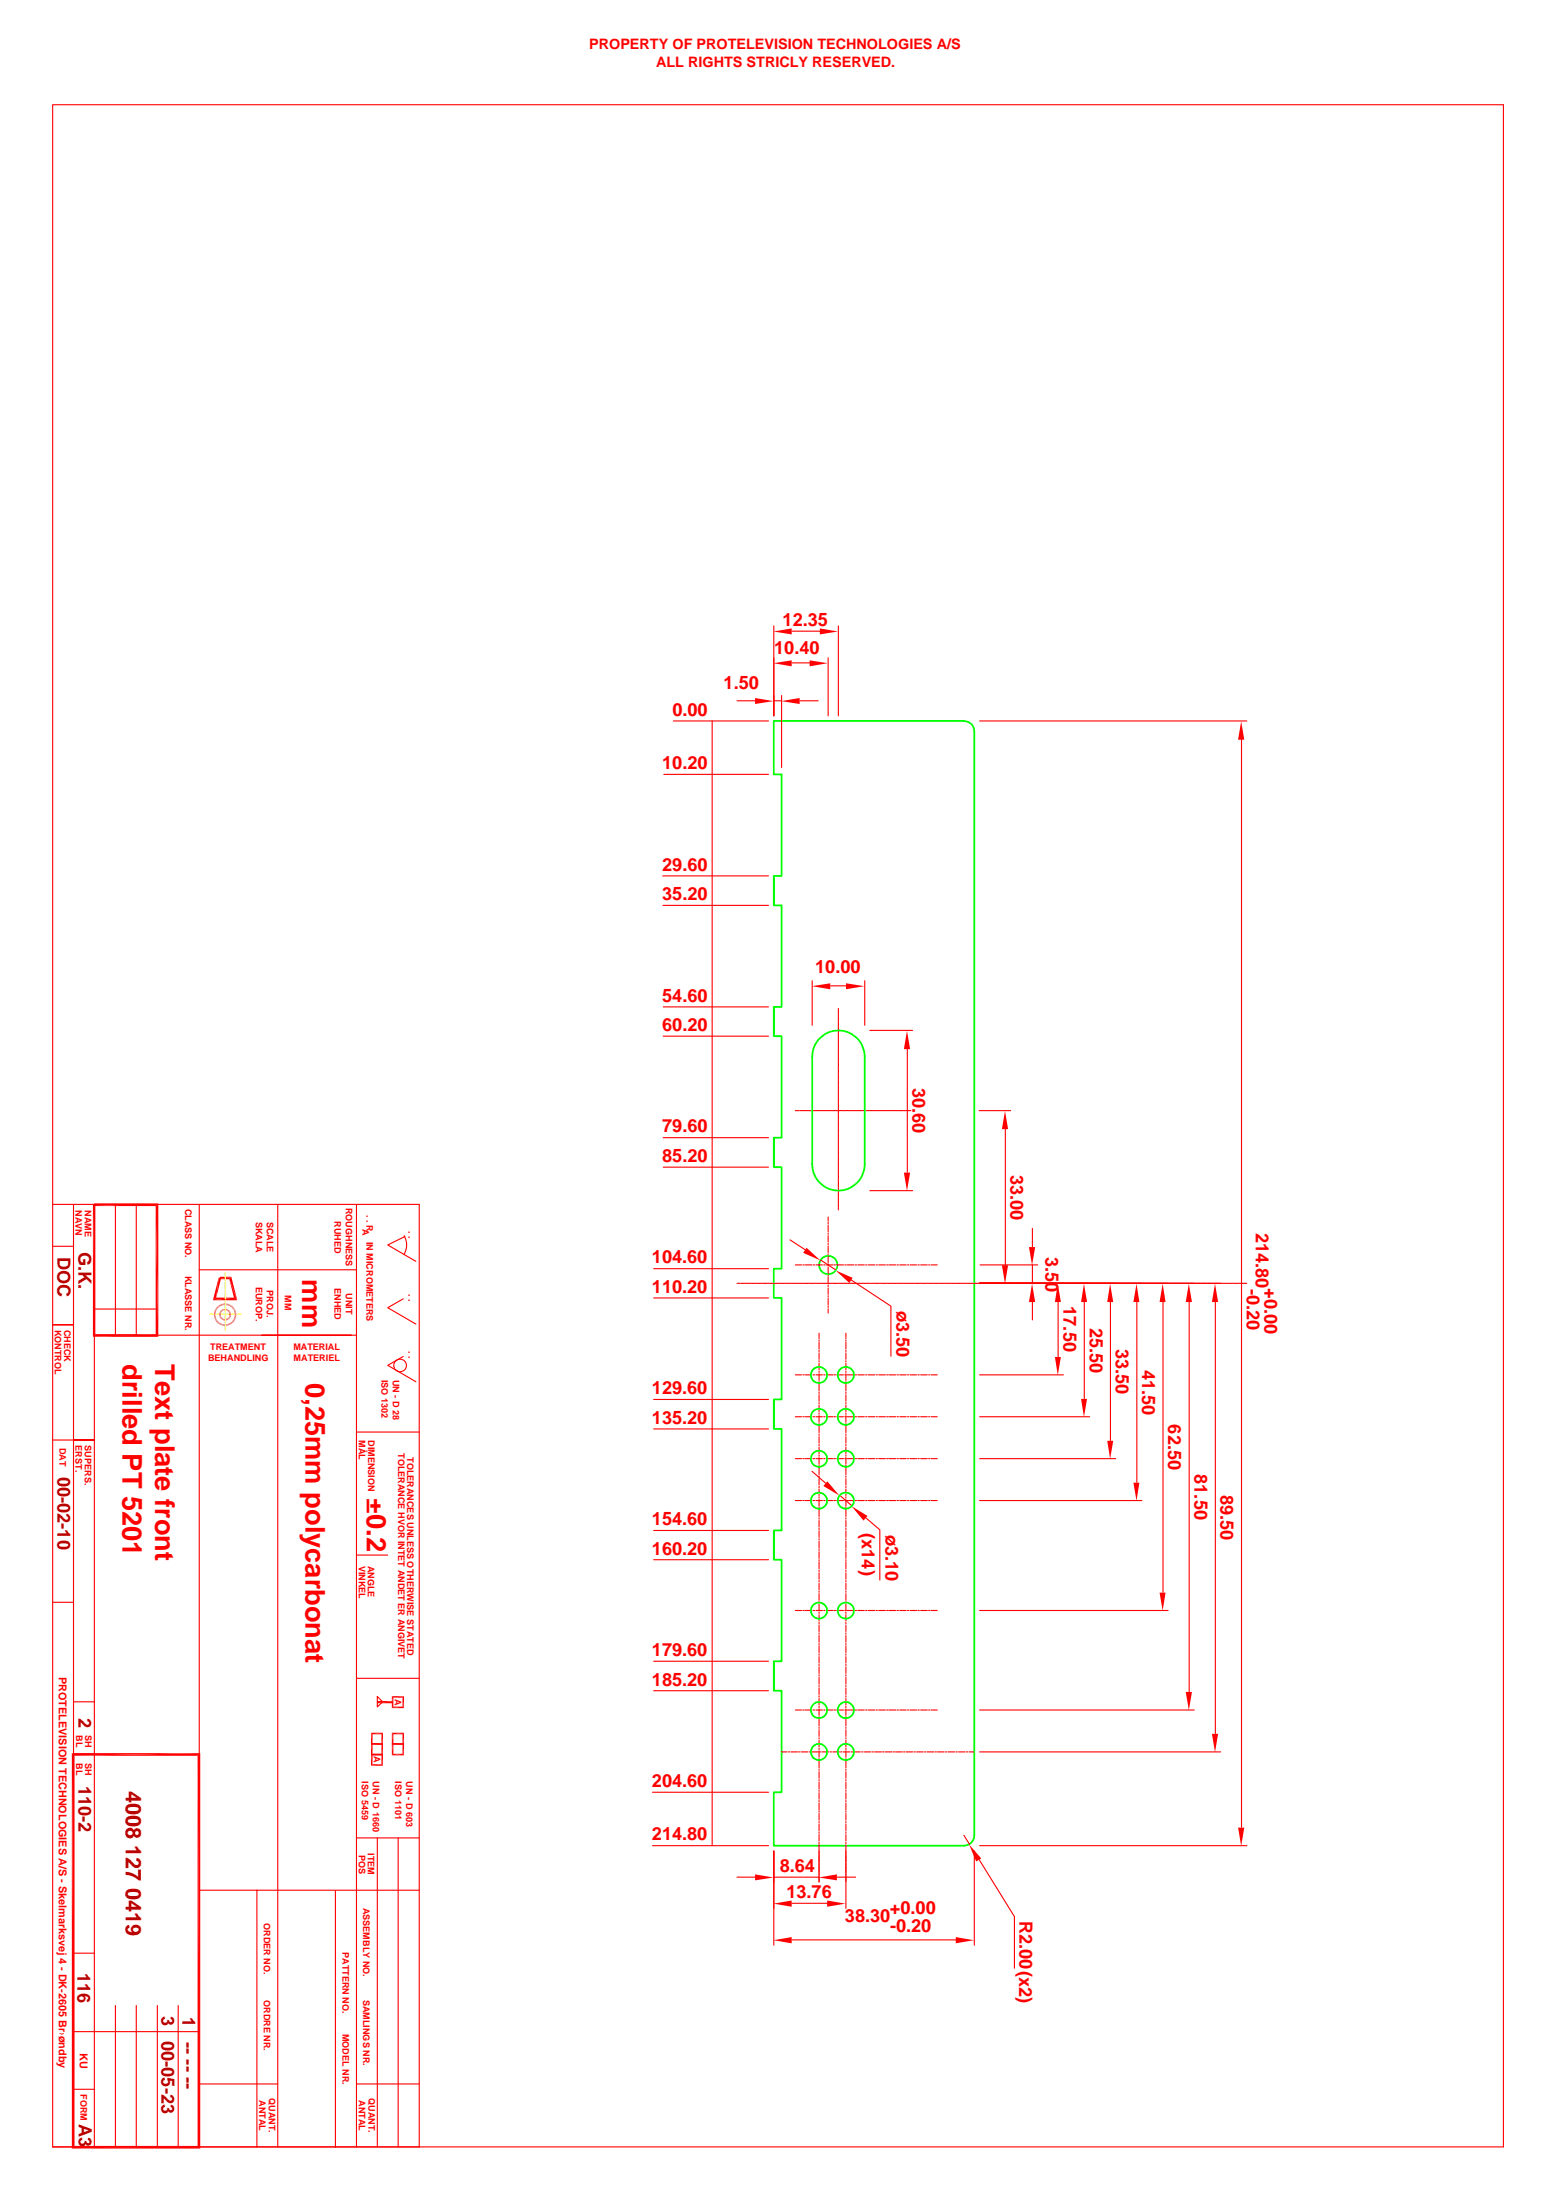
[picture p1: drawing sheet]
<svg xmlns="http://www.w3.org/2000/svg" width="297mm" height="420mm" viewBox="0 0 297 420" stroke-linecap="round" stroke-linejoin="round" font-family="sans-serif">
<path d="M147.7 137.7h36.3a1.95 1.95 0 0 1 2 2v210.8a1.95 1.95 0 0 1-2 2h-36.3v-10.2h1.5v-19.4h-1.5v-5.6h1.5v-19.4h-1.5v-5.6h1.5v-19.4h-1.5v-5.6h1.5v-19.4h-1.5v-5.6h1.5v-19.4h-1.5v-5.6h1.5v-19.4h-1.5v-5.6h1.5v-19.4h-1.5v-5.6h1.5v-19.4h-1.5z" fill="none" stroke="#0f0" stroke-width=".34"/>
<g fill="none" stroke="#f00" stroke-width=".21">
<path d="M136 137.7v214.8M156.4 254.6v1M156.4 255.9v.2M156.4 256.3v1.3M156.4 257.9v.2M156.4 258.4v1.2M156.4 259.9v.2M161.5 254.6v1M161.5 255.9v.2M161.5 256.3v1.3M161.5 257.9v.2M161.5 258.4v1.2"/>
<path d="M161.5 259.9v.2M187 245.1h36M222 248.6v55.5M156.4 260.4v1.2M156.4 261.9v.2M156.4 262.4v1.2M156.4 263.9v.2M156.4 264.4v1.2M156.4 265.9v.2M156.4 266.4v1.2M156.4 267.9v.2M156.4 268.4v1.2"/>
<path d="M156.4 269.9v.2M156.4 270.4v1.2M156.4 271.9v.2M156.4 272.4v1.2M156.4 273.9v.2M156.4 274.4v1.2M156.4 275.9v.2M156.4 276.4v1.2M156.4 277.9v.2M156.4 278.4v1.2M156.4 279.8v.3M161.5 260.4v1.2"/>
<path d="M161.5 261.9v.2M161.5 262.4v1.2M161.5 263.9v.2M161.5 264.4v1.2M161.5 265.9v.2M161.5 266.4v1.2M161.5 267.9v.2M161.5 268.4v1.2M161.5 269.9v.2M161.5 270.4v1.2M161.5 271.9v.2M161.5 272.4v1.2"/>
<path d="M161.5 273.9v.2M161.5 274.4v1.2M161.5 275.9v.2M161.5 276.4v1.2M161.5 277.9v.2M161.5 278.4v1.2M161.5 279.8v.3M156.4 280.4v1.2M156.4 281.9v.2M156.4 282.4v1.2M156.4 283.9v.2M156.4 284.4v1.2"/>
<path d="M156.4 285.9v.2M156.4 286.4v1.2M156.4 287.8v.3M156.4 288.4v1.2M156.4 289.9v.2M156.4 290.4v1.2M156.4 291.9v.2M156.4 292.4v1.2M156.4 293.9v.2M156.4 294.4v1.2M156.4 295.8v.3M156.4 296.4v1.2"/>
<path d="M156.4 297.9v.2M156.4 298.3v1.3M156.4 299.9v.2M161.5 280.4v1.2M161.5 281.9v.2M161.5 282.4v1.2M161.5 283.9v.2M161.5 284.4v1.2M161.5 285.9v.2M161.5 286.4v1.2M161.5 287.8v.3M161.5 288.4v1.2"/>
<path d="M161.5 289.9v.2M161.5 290.4v1.2M161.5 291.9v.2M161.5 292.4v1.2M161.5 293.9v.2M161.5 294.4v1.2M161.5 295.8v.3M161.5 296.4v1.2M161.5 297.9v.2M161.5 298.3v1.3M161.5 299.9v.2M124.8 317.3h21.9"/>
<path d="M156.4 300.4v1.2M156.4 301.9v.2M156.4 302.4v1.2M156.4 303.8v.3M156.4 304.4v1.2M156.4 305.9v.2M156.4 306.3v1.3M156.4 307.9v.2M156.4 308.4v1.2M156.4 309.9v.2M156.4 310.4v1.2M156.4 311.8v.3"/>
<path d="M156.4 312.4v1.2M156.4 313.9v.2M156.4 314.3v1.3M156.4 315.9v.2M156.4 316.4v1.2M156.4 317.9v.2M156.4 318.4v1.2M156.4 319.8v.3M161.5 300.4v1.2M161.5 301.9v.2M161.5 302.4v1.2M161.5 303.8v.3"/>
<path d="M161.5 304.4v1.2M161.5 305.9v.2M161.5 306.3v1.3M161.5 307.9v.2M161.5 308.4v1.2M161.5 309.9v.2M161.5 310.4v1.2M161.5 311.8v.3M161.5 312.4v1.2M161.5 313.9v.2M161.5 314.3v1.3M161.5 315.9v.2"/>
<path d="M161.5 316.4v1.2M161.5 317.9v.2M161.5 318.4v1.2M161.5 319.8v.3M187 307.6h36M124.8 322.9h21.9M156.4 320.4v1.2M156.4 321.9v.2M156.4 322.3v1.3M156.4 323.9v.2M156.4 324.4v1.2M156.4 325.9v.2"/>
<path d="M156.4 326.4v1.2M156.4 327.9v.2M156.4 328.4v1.2M156.4 329.9v.2M156.4 330.3v1.3M156.4 331.9v.2M156.4 332.4v1.2M156.4 333.9v.2M156.4 334.4v1.2M156.4 335.9v.2M156.4 336.4v1.2M156.4 337.9v.2"/>
<path d="M156.4 338.3v1.3M156.4 339.9v.2M161.5 320.4v1.2M161.5 321.9v.2M161.5 322.3v1.3M161.5 323.9v.2M161.5 324.4v1.2M161.5 325.9v.2M161.5 326.4v1.2M161.5 327.9v.2M161.5 328.4v1.2M161.5 329.9v.2"/>
<path d="M161.5 330.3v1.3M161.5 331.9v.2M161.5 332.4v1.2M161.5 333.9v.2M161.5 334.4v1.2M161.5 335.9v.2M161.5 336.4v1.2M161.5 337.9v.2M161.5 338.3v1.3M161.5 339.9v.2M124.6 342.3h22.1M124.6 352.5h22.1"/>
<path d="M156.4 340.4v1.2M156.4 341.9v.2M156.4 342.4v1.2M156.4 343.9v.2M156.4 344.4v1.2M156.4 345.8v.3M156.4 346.4v1.2M156.4 347.9v.2M156.4 348.4v1.2M156.4 349.9v.2M156.4 350.4v1.2M156.4 351.9v.2"/>
<path d="M156.4 352.4v1.2M156.4 353.8v.3M156.4 354.4v1.2M156.4 355.9v.2M156.4 356.3v1.3M156.4 357.9v.2M156.4 358.4v.9M161.5 340.4v1.2M161.5 341.9v.2M161.5 342.4v1.2M161.5 343.9v.2M161.5 344.4v1.2"/>
<path d="M161.5 345.8v.3M161.5 346.4v1.2M161.5 347.9v.2M161.5 348.4v1.2M161.5 349.9v.2M161.5 350.4v1.2M161.5 351.9v.2M161.5 352.4v1.2M161.5 353.8v.3M161.5 354.4v1.2M161.5 355.9v.2M161.5 356.3v1.3"/>
<path d="M161.5 357.9v.2M161.5 358.4v.9"/>
</g>
<g fill="#f00">
<path d="M222 245.2l.5 3.5h-1.1z"/>
<path d="M221.4 304.2h1.1l-.5 3.4z"/>
</g>
<path d="M187 245.1h41M227 248.6v74.5M187 326.6h41" fill="none" stroke="#f00" stroke-width=".21"/>
<g fill="#f00">
<path d="M226.9 245.2l.6 3.5h-1.1z"/>
<path d="M226.4 323.1h1.1l-.6 3.5z"/>
</g>
<path d="M187 137.7h51M237 141.2v207.8M187 352.5h51" fill="none" stroke="#f00" stroke-width=".21"/>
<g fill="#f00">
<path d="M236.9 137.8l.6 3.5h-1.2z"/>
<path d="M236.3 349h1.2l-.6 3.6z"/>
</g>
<path d="M187 245.1h46M232 248.6v82.5M187 334.6h46" fill="none" stroke="#f00" stroke-width=".21"/>
<g fill="#f00">
<path d="M231.9 245.2l.6 3.5h-1.1z"/>
<path d="M231.4 331.1h1.1l-.6 3.5z"/>
</g>
<g fill="none" stroke="#f00" stroke-width=".21">
<path d="M140.7 133.8h3.5M147.7 132.8v3.9M147.7 133.8h1.5M149.2 132.8v13.8M152.7 133.8h3.5M126.7 147.9h20M126.5 167.3h20.2M126.6 172.9h20.1M126.6 197.9h20.1M126.6 192.3h20.1M126.6 217.3h20.1M126.6 222.9h20.1"/>
<path d="M124.8 247.9h21.9M124.8 242.3h21.9M124.8 272.9h21.9M124.8 267.3h21.9M124.8 297.9h21.9M124.8 292.3h21.9"/>
</g>
<g fill="#f00">
<path d="M149.1 133.9l3.6-.6v1.2z"/>
<path d="M144.1 133.3l3.6 .6-3.6 .6z"/>
</g>
<path d="M128.5 137.7h18.2M147.7 125.6v11.1M151.2 126.6h3.4M158.1 125.6v11.1" fill="none" stroke="#f00" stroke-width=".21"/>
<g fill="#f00">
<path d="M147.7 126.7l3.4-.6v1.2z"/>
<path d="M154.6 126.1l3.4 .6-3.4 .6z"/>
</g>
<path d="M147.7 119.5v17.2M160 119.5v17.2M151.2 120.5h5.4" fill="none" stroke="#f00" stroke-width=".21"/>
<g fill="#f00">
<path d="M147.7 120.6l3.4-.6v1.2z"/>
<path d="M156.5 120l3.5 .6-3.5 .6z"/>
</g>
<path d="M147.7 167.6v5" fill="none" stroke="#0f0" stroke-width=".34"/>
<path d="M187 245.1h26M212 248.6v26.5M187 278.6h26" fill="none" stroke="#f00" stroke-width=".21"/>
<g fill="#f00">
<path d="M211.9 245.2l.6 3.5h-1.1z"/>
<path d="M211.4 275.2h1.1l-.6 3.4z"/>
</g>
<path d="M187 245.1h31M217 248.6v34.5M187 286.6h31" fill="none" stroke="#f00" stroke-width=".21"/>
<g fill="#f00">
<path d="M217 245.2l.5 3.5h-1.1z"/>
<path d="M216.4 283.2h1.1l-.5 3.4z"/>
</g>
<g fill="none" stroke="#f00" stroke-width=".21">
<path d="M150.8 236.8l2.9 1.9M140.7 245.1h.6M141.5 245.1h.1M141.7 245.1h.8M142.6 245.1h.1M142.9 245.1h.7M143.7 245.1h.1M144 245.1h.7M144.8 245.1h.2M145.1 245.1h.8M146 245.1h.1M146.2 245.1h.8"/>
<path d="M147.1 245.1h.1M147.3 245.1h.8M148.2 245.1h.2M148.5 245.1h.7M149.3 245.1h.2M149.6 245.1h.7M150.5 245.1h.1M150.7 245.1h.7M151.6 245.1h.1M151.8 245.1h.8M152.7 245.1h.1M153 245.1h.7"/>
<path d="M153.9 245.1h.1M154.1 245.1h.7M155 245.1h.1M155.2 245.1h.8M156.1 245.1h.1M156.4 245.1h.7M156.7 240.6l2.9 1.9M157.2 245.1h.1M157.5 245.1h.7M158.3 245.1h.2M158.6 245.1h.8M159.4 245.1h.2"/>
<path d="M159.7 245.1h.8M160.6 245.1h.1M160.8 245.1h.8M161.7 245.1h.2M162 245.1h.7M162.5 244.5l7.6 4.9v9.6M162.8 245.1h.2M163.1 245.1h.8M164 245.1h.1M164.2 245.1h.8M165.1 245.1h.1M165.3 245.1h.8"/>
<path d="M166.2 245.1h.1M166.5 245.1h.7M167.3 245.1h.1M167.6 245.1h.7M168.5 245.1h.1M168.7 245.1h.8M169.6 245.1h.1M169.9 245.1h.7M170.7 245.1h.1M171 245.1h.7M171.9 245.1h.1M172.1 245.1h.7"/>
<path d="M173 245.1h.1M173.2 245.1h.8M174.1 245.1h.1M174.3 245.1h.8M175.2 245.1h.1M175.5 245.1h.7M176.3 245.1h.2M176.6 245.1h.8M177.5 245.1h.1M177.7 245.1h.8M178.6 245.1h.1M178.8 245.1h.8"/>
<path d="M179.7 245.1h.2M180 245.1h.7M180.8 245.1h.2M181.1 245.1h.7M182 245.1h.1M182.2 245.1h.8M183.1 245.1h.1M183.3 245.1h.8M184.2 245.1h.1M184.5 245.1h.7M185.4 245.1h.1M185.6 245.1h.7"/>
<path d="M186.5 245.1h.1M186.7 245.1h.8M187.6 245.1h.1M187.9 245.1h.7M188.7 245.1h.1M189 245.1h.7M189.8 245.1h.2M190.1 245.1h.8M190.9 245.1h.2M191.2 245.1h.8M192.1 245.1h.1M192.3 245.1h.8"/>
<path d="M193.2 245.1h.2M193.5 245.1h.7M194.3 245.1h.2M194.6 245.1h.7M195.5 245.1h.1M195.7 245.1h.7M196.6 245.1h.1M196.8 245.1h.8M197.7 245.1h.1M198 245.1h.7M198.9 245.1h.1M199.1 245.1h.7"/>
<path d="M200 245.1h.1M200.2 245.1h.8M201.1 245.1h.1M201.4 245.1h.7M202.2 245.1h.1M202.5 245.1h.7M203.3 245.1h.2M203.6 245.1h.7M204.4 245.1h.2M204.7 245.1h.8M205.6 245.1h.1M205.8 245.1h.8"/>
<path d="M206.7 245.1h.1M206.9 245.1h.8M207.8 245.1h.2M208.1 245.1h.8M209 245.1h.1M209.2 245.1h.8M210.1 245.1h.1M210.3 245.1h.8M211.2 245.1h.1M211.5 245.1h.7M212.3 245.1h.1M212.6 245.1h.7"/>
<path d="M213.5 245.1h.1M213.7 245.1h.8M214.6 245.1h.1M214.8 245.1h.8M215.7 245.1h.1M216 245.1h.7M216.9 245.1h.1M217.1 245.1h.7M218 245.1h.1M218.2 245.1h.8M219.1 245.1h.1M219.4 245.1h.7"/>
<path d="M220.2 245.1h.1M220.5 245.1h.7M221.3 245.1h.2M221.6 245.1h.8M222.5 245.1h.1M222.7 245.1h.8M223.6 245.1h.1M223.8 245.1h.8M224.7 245.1h.2M225 245.1h.7M225.8 245.1h.2M226.1 245.1h.7"/>
<path d="M227 245.1h.1M227.2 245.1h.7M228.1 245.1h.1M228.3 245.1h.8M229.2 245.1h.1M229.5 245.1h.7M230.4 245.1h.1M230.6 245.1h.7M231.5 245.1h.1M231.7 245.1h.8M232.6 245.1h.1M232.9 245.1h.7"/>
<path d="M233.7 245.1h.1M234 245.1h.7M234.8 245.1h.2M235.1 245.1h.7M235.9 245.1h.2M236.2 245.1h.8M237.1 245.1h.1M237.3 245.1h.7"/>
</g>
<circle cx="158.1" cy="241.6" r="1.76" fill="none" stroke="#0f0" stroke-width=".34"/>
<g fill="#f00">
<path d="M154 238.3l2.6 2.4-3.3-1.4z"/>
<path d="M159.5 242.6l3.3 1.5-.7 .9z"/>
</g>
<g fill="none" stroke="#f00" stroke-width=".21">
<path d="M186.9 212.1h6M191.9 215.6v26M158.1 232.4v.8M158.1 233.4v.3M158.1 234v1.2M158.1 235.5v.2M158.1 236v1.2M158.1 237.5v.2M158.1 238v1.2M158.1 239.5v.2M158.1 240v1.2M158.1 241.4v.3"/>
<path d="M158.1 242v1.2M158.1 243.5v.2M158.1 243.9v1.3M158.1 245.5v.2M158.1 246v1.2M158.1 247.5v.2M158.1 248v1.2M158.1 249.4v.3M158.1 250v.8M187 245.1h5.9"/>
</g>
<g fill="#f00">
<path d="M191.3 241.6h1.1l-.5 3.6z"/>
<path d="M191.9 212.2l.5 3.4h-1.1z"/>
</g>
<path d="M197.1 234.6v3.5M187 245.1h11.1M187.1 241.6h11M197.1 241.6v3.5M197.1 248.6v3.5" fill="none" stroke="#f00" stroke-width=".21"/>
<g fill="#f00">
<path d="M197 245.2l.6 3.5h-1.2z"/>
<path d="M196.4 238.2h1.2l-.6 3.4z"/>
</g>
<g fill="none" stroke="#f00" stroke-width=".21">
<path d="M166.1 196.8h8.1M151.8 212.1h.7M152.7 212.1h.1M152.9 212.1h.7M153.8 212.1h.1M154 212.1h.8M154.9 212.1h.1M155.2 212.1h.7M156.1 212.1h.1M156.3 212.1h.7M157.2 212.1h.1M157.4 212.1h.8"/>
<path d="M158.3 212.1h.1M158.6 212.1h.7M159.4 212.1h.1M159.7 212.1h.7M160.5 212.1h.2M160.8 212.1h.7M161.6 212.1h.2M161.9 212.1h.8M162.8 212.1h.1M163 212.1h.8M163.9 212.1h.2M164.1 212.1h.8"/>
<path d="M165 212.1h.2M165.3 212.1h.8M166.2 212.1h.1M166.4 212.1h.8M167.3 212.1h.1M167.5 212.1h.8M168.4 212.1h.2M168.7 212.1h.7M169.5 212.1h.2M169.8 212.1h.7M170.7 212.1h.1M170.9 212.1h.8"/>
<path d="M171.8 212.1h.1M172 212.1h.8M172.9 212.1h.1M173.2 212.1h.7M173.2 200.3v23.6M166.1 227.4h8.1"/>
</g>
<g fill="#f00">
<path d="M173.1 196.8l.6 3.6h-1.1z"/>
<path d="M172.6 223.9h1.1l-.6 3.6z"/>
</g>
<g fill="none" stroke="#f00" stroke-width=".21">
<path d="M155 187.3v8.5M158.6 188.3h3M160 192.6v.5M160 193.2v.2M160 193.5v.7M160 194.3v.2M160 194.6v.7M160 195.5v.1M160 195.7v.8M160 196.6v.1M160 196.8v.8M160 197.7v.1"/>
<path d="M160 198v.7M160 198.9v.1M160 199.1v.7M160 200v.1M165.1 187.3v8.5M160 200.2v.8M160 201.1v.1M160 201.4v.7M160 202.2v.1M160 202.5v.7M160 203.3v.2M160 203.6v.8"/>
<path d="M160 204.4v.2M160 204.7v.8M160 205.6v.1M160 205.8v.8M160 206.7v.2M160 207v.7M160 207.8v.2M160 208.1v.8M160 209v.1M160 209.2v.8M160 210.1v.1M160 210.3v.8"/>
<path d="M160 211.2v.1M160 211.5v.7M160 212.3v.1M160 212.6v.7M160 213.5v.1M160 213.7v.8M160 214.6v.1M160 214.9v.7M160 215.7v.1M160 216v.7M160 216.9v.1M160 217.1v.7"/>
<path d="M160 218v.1M160 218.2v.8M160 219.1v.1M160 219.4v.7M160 220.2v.1M160 220.5v.7M160 221.3v.2M160 221.6v.8M160 222.5v.1M160 222.7v.8M160 223.6v.1M160 223.8v.8"/>
<path d="M160 224.7v.2M160 225v.7M160 225.8v.2M160 226.1v.7M160 227v.1M160 227.2v.8M160 228.1v.1M160 228.3v.8M160 229.2v.1M160 229.5v.7M160 230.4v.1M160 230.6v.5"/>
</g>
<path d="M155 201.8v20.6M165.1 201.8v20.6" fill="none" stroke="#0f0" stroke-width=".34"/>
<g fill="#f00">
<path d="M155 188.3l3.5-.5v1.1z"/>
<path d="M161.5 187.8l3.5 .5-3.5 .6z"/>
</g>
<path d="M147.7 192.6v5M147.7 217.6v5M155 201.8a5 5 0 0 1 5.1-5 5 5 0 0 1 5 5M155 222.4a5 5 0 0 0 5.1 5 5 5 0 0 0 5-5" fill="none" stroke="#0f0" stroke-width=".34"/>
<path d="M155 281l2.6 2.3M160.3 285.6l2.3 2M165.3 289.9l2.7 2.3v9.6" fill="none" stroke="#f00" stroke-width=".21"/>
<g fill="#f00">
<path d="M157.9 282.9l2.3 2.7-3-1.8z"/>
<path d="M162.6 287.7l3 1.8-.8 .9z"/>
</g>
<g fill="none" stroke="#f00" stroke-width=".21">
<path d="M151.8 241.6h1.2M153.3 241.6h.2M153.7 241.6h1.3M155.3 241.6h.2M155.8 241.6h1.2M157.2 241.6h.3M157.8 241.6h1.2M159.2 241.6h.3M159.7 241.6h1.3M161.3 241.6h.2M161.7 241.6h1.3M163.3 241.6h.2"/>
<path d="M163.8 241.6h1.2M165.2 241.6h.3M165.8 241.6h1.2M167.2 241.6h.3M167.7 241.6h1.3M169.3 241.6h.2M169.7 241.6h1.3M171.3 241.6h.2M171.8 241.6h1.2M173.2 241.6h.3M173.8 241.6h1.2M175.2 241.6h.3"/>
<path d="M175.7 241.6h1.3M177.3 241.6h.2M177.7 241.6h1.2M187 245.1h16M202 248.6v10.5M151.8 270.6h1.2M151.8 278.6h1.2M151.8 262.6h1.2M153.3 270.6h.2M153.3 278.6h.2M153.3 262.6h.2M153.7 270.6h1.3"/>
<path d="M153.7 278.6h1.3M153.7 262.6h1.3M155.3 270.6h.2M155.3 278.6h.2M155.3 262.6h.2M155.8 270.6h1.2M155.8 278.6h1.2M155.8 262.6h1.2M157.2 270.6h.3M157.2 278.6h.3M157.2 262.6h.3M157.8 270.6h1.2"/>
<path d="M157.8 278.6h1.2M157.8 262.6h1.2M159.2 270.6h.3M159.2 278.6h.3M159.2 262.6h.3M159.7 270.6h1.3M159.7 278.6h1.3M159.7 262.6h1.3M161.3 270.6h.2M161.3 278.6h.2M161.3 262.6h.2M161.7 270.6h1.3"/>
<path d="M161.7 278.6h1.3M161.7 262.6h1.3M163.3 270.6h.2M163.3 278.6h.2M163.3 262.6h.2M163.8 270.6h1.2M163.8 278.6h1.2M163.8 262.6h1.2M165.2 270.6h.3M165.2 278.6h.3M165.2 262.6h.3M165.8 270.6h1.2"/>
<path d="M165.8 278.6h1.2M165.8 262.6h1.2M167.2 270.6h.3M167.2 278.6h.3M167.2 262.6h.3M167.7 270.6h1.3M167.7 278.6h1.3M167.7 262.6h1.3M169.3 270.6h.2M169.3 278.6h.2M169.3 262.6h.2M169.7 270.6h1.3"/>
<path d="M169.7 278.6h1.3M169.7 262.6h1.3M171.3 270.6h.2M171.3 278.6h.2M171.3 262.6h.2M171.8 270.6h1.2M171.8 278.6h1.2M171.8 262.6h1.2M173.2 270.6h.3M173.2 278.6h.3M173.2 262.6h.3M173.8 270.6h1.2"/>
<path d="M173.8 278.6h1.2M173.8 262.6h1.2M175.2 270.6h.3M175.2 278.6h.3M175.2 262.6h.3M175.7 270.6h1.3M175.7 278.6h1.3M175.7 262.6h1.3M177.3 270.6h.2M177.3 278.6h.2M177.3 262.6h.2M177.7 270.6h1.2"/>
<path d="M177.7 278.6h1.2M177.7 262.6h1.2M187 262.6h16M151.8 286.6h1.2M153.3 286.6h.2M153.7 286.6h1.3M155.3 286.6h.2M155.8 286.6h1.2M157.2 286.6h.3M157.8 286.6h1.2M159.2 286.6h.3M159.7 286.6h1.3"/>
<path d="M161.3 286.6h.2M161.7 286.6h1.3M163.3 286.6h.2M163.8 286.6h1.2M165.2 286.6h.3M165.8 286.6h1.2M167.2 286.6h.3M167.7 286.6h1.3M169.3 286.6h.2M169.7 286.6h1.3M171.3 286.6h.2M171.8 286.6h1.2"/>
<path d="M173.2 286.6h.3M173.8 286.6h1.2M175.2 286.6h.3M175.7 286.6h1.3M177.3 286.6h.2M177.7 286.6h1.2"/>
</g>
<g fill="none" stroke="#0f0" stroke-width=".34">
<path d="M147.7 267.6v5M147.7 292.6v5"/>
<circle cx="156.4" cy="262.6" r="1.56"/>
<circle cx="156.4" cy="278.6" r="1.56"/>
<circle cx="156.4" cy="270.6" r="1.56"/>
<circle cx="161.5" cy="262.6" r="1.56"/>
<circle cx="161.5" cy="270.6" r="1.56"/>
<circle cx="161.5" cy="278.6" r="1.56"/>
<circle cx="156.4" cy="286.6" r="1.56"/>
<circle cx="161.5" cy="286.6" r="1.56"/>
</g>
<g fill="#f00">
<path d="M201.9 245.2l.6 3.5h-1.1z"/>
<path d="M201.4 259.2h1.1l-.6 3.4z"/>
</g>
<path d="M187 245.1h21M207 248.6v18.5M187 270.6h21" fill="none" stroke="#f00" stroke-width=".21"/>
<g fill="#f00">
<path d="M206.9 245.2l.6 3.5h-1.1z"/>
<path d="M206.4 267.2h1.1l-.6 3.4z"/>
</g>
<path d="M147.7 353.5v18M186 353.5v18M151.2 370.5h31.3" fill="none" stroke="#f00" stroke-width=".21"/>
<g fill="#f00">
<path d="M147.7 370.5l3.4-.5v1.1z"/>
<path d="M182.5 370l3.4 .5-3.4 .6z"/>
</g>
<path d="M184 350.5l1.1 1.7M186.9 355.2l6.8 10.8v9.9" fill="none" stroke="#f00" stroke-width=".21"/>
<path d="M185 352.3l2.3 2.6-.9 .6z" fill="#f00"/>
<g fill="none" stroke="#f00" stroke-width=".21">
<path d="M151.8 307.6h1.2M153.3 307.6h.2M153.7 307.6h1.3M155.3 307.6h.2M155.8 307.6h1.2M157.2 307.6h.3M157.8 307.6h1.2M159.2 307.6h.3M159.7 307.6h1.3M161.3 307.6h.2M161.7 307.6h1.3M163.3 307.6h.2"/>
<path d="M163.8 307.6h1.2M165.2 307.6h.3M165.8 307.6h1.2M167.2 307.6h.3M167.7 307.6h1.3M169.3 307.6h.2M169.7 307.6h1.3M171.3 307.6h.2M171.8 307.6h1.2M173.2 307.6h.3M173.8 307.6h1.2M175.2 307.6h.3"/>
<path d="M175.7 307.6h1.3M177.3 307.6h.2M177.7 307.6h1.2M149.2 334.6h1M150.5 334.6h.2M151 334.6h1.3M151.8 326.6h1.2M152.5 334.6h.2M153 334.6h1.2M153.3 326.6h.2M153.7 326.6h1.3M154.5 334.6h.2"/>
<path d="M155 334.6h1.2M155.3 326.6h.2M155.8 326.6h1.2M156.5 334.6h.2M157 334.6h1.2M157.2 326.6h.3M157.8 326.6h1.2M158.5 334.6h.2M159 334.6h1.3M159.2 326.6h.3M159.7 326.6h1.3M160.5 334.6h.2"/>
<path d="M161 334.6h1.2M161.3 326.6h.2M161.7 326.6h1.3M162.5 334.6h.3M163 334.6h1.2M163.3 326.6h.2M163.8 326.6h1.2M164.5 334.6h.2M165 334.6h1.2M165.2 326.6h.3M165.8 326.6h1.2M166.5 334.6h.2"/>
<path d="M167 334.6h1.3M167.2 326.6h.3M167.7 326.6h1.3M168.5 334.6h.2M169 334.6h1.2M169.3 326.6h.2M169.7 326.6h1.3M170.5 334.6h.3M171 334.6h1.2M171.3 326.6h.2M171.8 326.6h1.2M172.5 334.6h.2"/>
<path d="M173 334.6h1.2M173.2 326.6h.3M173.8 326.6h1.2M174.5 334.6h.2M175 334.6h1.2M175.2 326.6h.3M175.7 326.6h1.3M176.5 334.6h.2M177 334.6h1.2M177.3 326.6h.2M177.7 326.6h1.2M178.5 334.6h.3"/>
<path d="M179 334.6h1.2M180.5 334.6h.2M181 334.6h1.2M182.5 334.6h.2M183 334.6h1.2M184.5 334.6h.2M185 334.6h1M140.7 358.5h3.5M147.7 353.5v6M147.7 358.5h8.7M156.4 353.5v6M159.8 358.5h3.5"/>
</g>
<g fill="none" stroke="#0f0" stroke-width=".34">
<path d="M147.7 317.6v5"/>
<circle cx="156.4" cy="307.6" r="1.56"/>
<circle cx="161.5" cy="307.6" r="1.56"/>
<circle cx="156.4" cy="326.6" r="1.56"/>
<circle cx="156.4" cy="334.6" r="1.56"/>
<circle cx="161.5" cy="326.6" r="1.56"/>
<circle cx="161.5" cy="334.6" r="1.56"/>
</g>
<g fill="#f00">
<path d="M144.1 358l3.6 .6-3.6 .5z"/>
<path d="M156.3 358.6l3.5-.6v1.1z"/>
</g>
<path d="M147.7 353.5v11M161.5 353.5v11M151.2 363.5h6.8" fill="none" stroke="#f00" stroke-width=".21"/>
<g fill="#f00">
<path d="M147.7 363.6l3.4-.6v1.2z"/>
<path d="M157.9 363l3.5 .6-3.5 .6z"/>
</g>
<path d="M10.1 20h276.9v390h-276.9zM14 230v180M18 230v180M38 230v180M53 230v180M68.1 230v180M80 230v180" fill="none" stroke="#f00" stroke-width=".21"/>
<g fill="#f00">
<path d="M14.2 409.8h23.5l-24 .5z"/>
<path d="M13.7 410.3l24-.5 .5 .5z"/>
<path d="M37.7 335.3l.5 75-.5-.5z"/>
<path d="M37.7 335.3l.5-.5v75.5z"/>
<path d="M14.2 335.3l24-.5-.5 .5z"/>
<path d="M13.7 334.8h24.5l-24 .5z"/>
<path d="M13.7 334.8l.5 .5v74.5z"/>
<path d="M13.7 334.8l.5 75-.5 .5z"/>
</g>
<path d="M10.1 230h69.9M22 230v25M26 230v25M18 255h50.1M38 242.5h30.1" fill="none" stroke="#f00" stroke-width=".21"/>
<g fill="#f00">
<path d="M17.7 230.1h.5v24.7z"/>
<path d="M17.7 230.1l.5 24.7-.5 .5z"/>
<path d="M18.2 254.8h11.5l-12 .5z"/>
<path d="M17.7 255.3l12-.5 .5 .5z"/>
<path d="M29.7 230.3l.5 25-.5-.5z"/>
<path d="M29.7 230.3l.5-.5v25.5z"/>
<path d="M17.9 230.3l12.3-.5-.5 .5z"/>
<path d="M17.9 229.8h12.3l-12.3 .5z"/>
</g>
<path d="M10.1 238h3.9M14 253h-3.9h3.9M18 250h12M10.1 275h7.9h-4" fill="none" stroke="#f00" stroke-width=".21"/>
<g fill="#f00">
<path d="M41.7 244l.5 .1-.9 3.7z"/>
<path d="M41.7 244l-.4 3.8-.7 .5z"/>
<path d="M40.6 248.3l.7-.5h3.4z"/>
<path d="M40.6 248.3l4.1-.5 .6 .5z"/>
<path d="M43.8 244.3l1.5 4-.6-.5z"/>
<path d="M44.2 243.8l1.1 4.5-1.5-4z"/>
<path d="M42 244.3l2.2-.5-.4 .5z"/>
<path d="M42 243.8h2.2l-2.2 .5z"/>
</g>
<path d="M40 251h.7M40.9 251h.3M41.4 251h1.3M42.9 251h.3M43.4 251h1.2M44.9 251h.2M45.4 251h.6" fill="none" stroke="#ff0" stroke-width=".25"/>
<g fill="#dd6e6e">
<path d="M43 252.9l.5 .3h-.5z"/>
<path d="M43 252.9h.4l.1 .3z"/>
<path d="M43.4 252.9h.6l-.5 .3z"/>
<path d="M43.4 252.9l.5-.2 .1 .2z"/>
<path d="M43.9 252.7l.6-.1-.5 .3z"/>
<path d="M43.9 252.7l.4-.3 .2 .2z"/>
<path d="M44.3 252.4l.5-.3-.3 .5z"/>
<path d="M44.6 252l.2 .1-.5 .3z"/>
<path d="M44.6 252l.4-.4-.2 .5z"/>
<path d="M44.7 251.5l.3 .1-.4 .4z"/>
<path d="M45.1 251.1l-.1 .5-.3-.1z"/>
<path d="M44.8 251.1h.3l-.4 .4z"/>
<path d="M45 250.5l.1 .6h-.3z"/>
<path d="M44.7 250.6l.3-.1-.2 .6z"/>
<path d="M44.8 250l.2 .5-.3 .1z"/>
<path d="M44.6 250.1l.2-.1-.1 .6z"/>
<path d="M44.5 249.6l.3 .4-.2 .1z"/>
<path d="M44.3 249.8l.2-.2 .1 .5z"/>
<path d="M44 249.2l.5 .4-.2 .2z"/>
<path d="M44 249.2l.3 .6-.4-.3z"/>
<path d="M43.5 249l.5 .2-.1 .3z"/>
<path d="M43.5 249l.4 .5-.5-.2z"/>
<path d="M43 248.9l.5 .1-.1 .3z"/>
<path d="M43 248.9l.4 .4-.4-.1z"/>
<path d="M42.4 249l.6-.1v.3z"/>
<path d="M42.4 249l.6 .2-.5 .1z"/>
<path d="M41.9 249.2l.5-.2 .1 .3z"/>
<path d="M41.9 249.2l.6 .1-.5 .2z"/>
<path d="M41.4 249.6l.5-.4 .1 .3z"/>
<path d="M41.4 249.6l.6-.1-.3 .3z"/>
<path d="M41.4 249.6l.3 .2-.6 .2z"/>
<path d="M41.1 250l.6-.2-.3 .3z"/>
<path d="M41.1 250l.3 .1-.5 .4z"/>
<path d="M40.9 250.5l.5-.4-.2 .5z"/>
<path d="M40.9 250.5l.3 .1-.4 .5z"/>
<path d="M41.2 250.6l-.1 .5h-.3z"/>
<path d="M40.8 251.1h.3l-.2 .5z"/>
<path d="M41.1 251.1l.1 .4-.3 .1z"/>
<path d="M40.9 251.6l.3-.1-.1 .6z"/>
<path d="M41.2 251.5l.2 .5-.3 .1z"/>
<path d="M41.1 252.1l.3-.1v.6z"/>
<path d="M41.4 252l.3 .4-.3 .2z"/>
<path d="M41.7 252.4l.2 .5-.5-.3z"/>
<path d="M41.7 252.4l.3 .3-.1 .2z"/>
<path d="M42 252.7l.4 .5-.5-.3z"/>
<path d="M42 252.7l.5 .2-.1 .3z"/>
<path d="M42.5 252.9l.5 .3h-.6z"/>
<path d="M42.5 252.9h.5v.3z"/>
<path d="M43 251.9l.4 .2-.4 .1z"/>
<path d="M43 251.9l.3-.1 .1 .3z"/>
<path d="M43.3 251.8l.5 .1-.4 .2z"/>
<path d="M43.3 251.8l.3-.1 .2 .2z"/>
<path d="M43.6 251.7l.4-.2-.2 .4z"/>
<path d="M43.8 251.4l.2 .1-.4 .2z"/>
<path d="M43.8 251.4l.3-.3-.1 .4z"/>
<path d="M43.8 251.1h.3l-.3 .3z"/>
<path d="M44 250.7l.1 .4h-.3z"/>
<path d="M43.8 250.7h.2l-.2 .4z"/>
<path d="M43.8 250.3l.2 .4h-.2z"/>
<path d="M43.8 250.3v.4l-.2-.2z"/>
<path d="M43.4 250l.4 .3-.2 .2z"/>
<path d="M43.4 250l.2 .5-.3-.2z"/>
<path d="M43 249.9l.4 .1-.1 .3z"/>
<path d="M43 249.9l.3 .4-.3-.1z"/>
<path d="M42.5 250l.5-.1v.3z"/>
<path d="M42.5 250l.5 .2-.4 .1z"/>
<path d="M42.2 250.3l.3-.3 .1 .3z"/>
<path d="M42.2 250.3h.4l-.2 .2z"/>
<path d="M42.2 250.3l.2 .2-.5 .2z"/>
<path d="M41.9 250.7l.5-.2-.2 .2z"/>
<path d="M41.9 250.7h.3l-.4 .4z"/>
<path d="M41.8 251.1l.4-.4-.1 .4z"/>
<path d="M41.8 251.1h.3l-.2 .4z"/>
<path d="M42.1 251.1l.1 .3-.3 .1z"/>
<path d="M41.9 251.5l.3-.1v.5z"/>
<path d="M42.2 251.4l.2 .3-.2 .2z"/>
<path d="M42.2 251.9l.2-.2 .1 .4z"/>
<path d="M42.4 251.7l.2 .1-.1 .3z"/>
<path d="M42.6 251.8l.4 .4-.5-.1z"/>
<path d="M42.6 251.8l.4 .1v.3z"/>
</g>
<path d="M43 243v1.2M43 244.4v.2M43 244.9v1.2M43 246.4v.3M43 246.9v1.2M43 248.4v.2M43 248.9v1.2M43 250.4v.2M43 250.9v1.2M43 252.4v.2M43 252.9v1.1" fill="none" stroke="#ff0" stroke-width=".25"/>
<path d="M77.2 236a3.6 3.6 0 0 1 0 3.6M77.3 236.2l-3.3 1.6 5.4 3.1M77 248.1l-3 1.6 5.4 3.2M77 259.1l-3 1.7 5.4 3.1M68.1 273.5h11.9M75.3 261.3a1.21 1.21 0 0 1 1-1.7 1.21 1.21 0 0 1 1.3 1.5 1.21 1.21 0 0 1-1.8 .7l-.4-.3M68.1 297h5.9M10.1 306h3.9M14 325h4M14 335h4M68.1 320.5h11.9M72 324l1 1-1 1z" fill="none" stroke="#f00" stroke-width=".21"/>
<path d="M72 325.1h3" fill="none" stroke="#f00" stroke-width=".42"/>
<path d="M74.8 326.1h2.3M75 323.9v2.3" fill="none" stroke="#f00" stroke-width=".3"/>
<path d="M74.8 323.9l.3 .3v1.7z" fill="#f00"/>
<path d="M74.8 324.1h2.3M77 323.9v2.3" fill="none" stroke="#f00" stroke-width=".3"/>
<g fill="#f00">
<path d="M76.8 324.2l.3 2-.3-.3z"/>
<path d="M70.8 335.2l.3-.3h1.7z"/>
</g>
<path d="M70.8 335.1h2.3M73 332.9v2.3" fill="none" stroke="#f00" stroke-width=".3"/>
<path d="M71.1 333.2l2-.3-.3 .3z" fill="#f00"/>
<path d="M70.8 333.1h2.3M71 332.9v2.3M74.8 333.1h2.3M74.8 335.1h2.3M75 332.9v2.3M77 332.9v2.3" fill="none" stroke="#f00" stroke-width=".3"/>
<path d="M70.8 333.2l.3-.3h1.7z" fill="#f00"/>
<path d="M70.8 333.1h2.3" fill="none" stroke="#f00" stroke-width=".3"/>
<path d="M72.8 331.2l.3 2-.3-.3z" fill="#f00"/>
<path d="M73 330.9v2.3" fill="none" stroke="#f00" stroke-width=".3"/>
<path d="M71.1 331.2l2-.3-.3 .3z" fill="#f00"/>
<path d="M70.8 331.1h2.3" fill="none" stroke="#f00" stroke-width=".3"/>
<path d="M70.8 330.9l.3 .3v1.7z" fill="#f00"/>
<path d="M71 330.9v2.3M74.8 333.1h2.3" fill="none" stroke="#f00" stroke-width=".3"/>
<path d="M76.8 331.2l.3 2-.3-.3z" fill="#f00"/>
<path d="M74.8 331.1h2.3M77 330.9v2.3" fill="none" stroke="#f00" stroke-width=".3"/>
<path d="M74.8 330.9l.3 .3v1.7z" fill="#f00"/>
<path d="M70.8 337.1h2.3M75 330.9v2.3" fill="none" stroke="#f00" stroke-width=".3"/>
<path d="M70.8 337.2l.3-.3h1.7z" fill="#f00"/>
<path d="M71 334.9v2.3" fill="none" stroke="#f00" stroke-width=".3"/>
<path d="M70.8 334.9l.3 .3v1.7z" fill="#f00"/>
<path d="M70.8 335.1h2.3" fill="none" stroke="#f00" stroke-width=".3"/>
<path d="M71.1 335.2l2-.3-.3 .3z" fill="#f00"/>
<path d="M73 334.9v2.3" fill="none" stroke="#f00" stroke-width=".3"/>
<path d="M72.8 335.2l.3 2-.3-.3z" fill="#f00"/>
<g fill="none" stroke="#f00" stroke-width=".21">
<path d="M68.1 351h11.9M72 351v59M76 351v59M14 373h4M38 361h42M49 361v49M64 361.1v49M14 388h24M14 399h4M22 383v27M26 383v27M30 383v27"/>
<path d="M34 383v27M38 398h15M68.1 398h11.9M10.1 410h69.9"/>
</g>
<g font-size="5.2" fill="#f00">
<text x="57.7" y="244.3" transform="rotate(90 57.7 244.3)">mm</text>
<text x="23.4" y="260.5" transform="rotate(90 23.4 260.5)">drilled PT 5201</text>
<text x="29.6" y="260.5" transform="rotate(90 29.6 260.5)">Text plate front</text>
<text x="58.3" y="264.1" transform="rotate(90 58.3 264.1)">0,25mm polycarbonat</text>
<text x="70" y="286.1" transform="rotate(90 70 286.1)">±0.2</text>
</g>
<text font-size="4.1" fill="#b80000" x="24" y="342.1" transform="rotate(90 24 342.1)">4008 127 0419</text>
<g font-size="3.5" fill="#f00">
<text x="149.4" y="119.5">12.35</text>
<text x="147.8" y="124.8">10.40</text>
<text x="138.1" y="131.6">1.50</text>
<text x="128.4" y="136.7">0.00</text>
<text x="126.4" y="146.9">10.20</text>
<text x="126.4" y="166.3">29.60</text>
<text x="126.4" y="171.9">35.20</text>
<text x="155.6" y="185.8">10.00</text>
<text x="126.4" y="191.3">54.60</text>
<text x="126.4" y="196.9">60.20</text>
<text x="174.2" y="207.8" transform="rotate(90 174.2 207.8)">30.60</text>
<text x="126.4" y="221.9">85.20</text>
<text x="126.4" y="216.3">79.60</text>
<text x="192.9" y="224.3" transform="rotate(90 192.9 224.3)">33.00</text>
<text x="239.7" y="235.5" transform="rotate(90 239.7 235.5)">214.80</text>
<text x="124.5" y="241.3">104.60</text>
<text x="199.6" y="240" transform="rotate(90 199.6 240)">3.50</text>
<text x="124.5" y="246.9">110.20</text>
<text x="171.2" y="250.4" transform="rotate(90 171.2 250.4)">ø3.50</text>
<text x="203" y="249.5" transform="rotate(90 203 249.5)">17.50</text>
<text x="238" y="246.1" transform="rotate(90 238 246.1)">-0.20</text>
<text x="241.4" y="246" transform="rotate(90 241.4 246)">+0.00</text>
<text x="208" y="253.6" transform="rotate(90 208 253.6)">25.50</text>
<text x="213" y="257.6" transform="rotate(90 213 257.6)">33.50</text>
<text x="218" y="261.6" transform="rotate(90 218 261.6)">41.50</text>
<text x="124.5" y="266.3">129.60</text>
<text x="124.5" y="271.9">135.20</text>
<text x="223" y="272" transform="rotate(90 223 272)">62.50</text>
<text x="228" y="281.6" transform="rotate(90 228 281.6)">81.50</text>
<text x="233" y="285.5" transform="rotate(90 233 285.5)">89.50</text>
<text x="124.5" y="291.3">154.60</text>
<text x="164.5" y="292.8" transform="rotate(90 164.5 292.8)">(x14)</text>
<text x="169" y="293.1" transform="rotate(90 169 293.1)">ø3.10</text>
<text x="124.5" y="296.9">160.20</text>
<text x="124.5" y="316.3">179.60</text>
<text x="124.5" y="321.9">185.20</text>
<text x="124.5" y="341.3">204.60</text>
<text x="124.5" y="351.5">214.80</text>
<text x="148.8" y="357.5">8.64</text>
<text x="150.1" y="362.5">13.76</text>
<text x="169.9" y="365.5">+0.00</text>
<text x="161.3" y="367.2">38.30</text>
<text x="169.9" y="368.9">-0.20</text>
<text x="194.6" y="366.8" transform="rotate(90 194.6 366.8)">R2.00(x2)</text>
</g>
<g font-size="3.5" fill="#b80000">
<text x="15" y="239.1" transform="rotate(90 15 239.1)">G.K.</text>
<text x="11" y="240.1" transform="rotate(90 11 240.1)">DOC</text>
<text x="11" y="282.1" transform="rotate(90 11 282.1)">00-02-10</text>
<text x="15" y="328" transform="rotate(90 15 328)">2</text>
<text x="15" y="341" transform="rotate(90 15 341)">110-2</text>
<text x="14.8" y="376.7" transform="rotate(90 14.8 376.7)">116</text>
<text x="30.9" y="385" transform="rotate(90 30.9 385)">3</text>
<text x="30.9" y="389.8" transform="rotate(90 30.9 389.8)">00-05-23</text>
<text x="34.8" y="385.2" transform="rotate(90 34.8 385.2)">1</text>
<text x="34.8" y="390" transform="rotate(90 34.8 390)">-- -- --</text>
<text x="15" y="405.6" transform="rotate(90 15 405.6)">A3</text>
</g>
<g font-size="2.8" fill="#f00">
<text x="112.5" y="9.4">PROPERTY OF PROTELEVISION TECHNOLOGIES A/S</text>
<text x="125.3" y="12.8">ALL RIGHTS STRICLY RESERVED.</text>
</g>
<g font-size="2.1" fill="#f00">
<text x="11.3" y="320.3" transform="rotate(90 11.3 320.3)">PROTELEVISION TECHNOLOGIES A/S - Skelmarksvej 4 - DK-2605 Br›øndby</text>
<text x="15.2" y="392" transform="rotate(90 15.2 392)">KU</text>
</g>
<g font-size="1.7" fill="#f00">
<text x="14.4" y="231.1" transform="rotate(90 14.4 231.1)">NAVN</text>
<text x="16.2" y="231.1" transform="rotate(90 16.2 231.1)">NAME</text>
<text x="35.3" y="230.8" transform="rotate(90 35.3 230.8)">CLASS NO.</text>
<text x="48.9" y="233.3" transform="rotate(90 48.9 233.3)">SKALA</text>
<text x="51" y="233.3" transform="rotate(90 51 233.3)">SCALE</text>
<text x="63.8" y="233.2" transform="rotate(90 63.8 233.2)">RUHED</text>
<text x="66" y="230.7" transform="rotate(90 66 230.7)">ROUGHNESS</text>
<text x="70" y="232.1" transform="rotate(90 70 232.1)">. . R</text>
<text x="69.2" y="234.7" transform="rotate(90 69.2 234.7)">A</text>
<text x="70" y="237.2" transform="rotate(90 70 237.2)">IN MICROMETERS</text>
<text x="78" y="235.1" transform="rotate(90 78 235.1)">. .</text>
<text x="35.3" y="243.6" transform="rotate(90 35.3 243.6)">KLASSE NR.</text>
<text x="48.9" y="245.7" transform="rotate(90 48.9 245.7)">EUROP.</text>
<text x="63.8" y="246" transform="rotate(90 63.8 246)">ENHED</text>
<text x="51" y="246.4" transform="rotate(90 51 246.4)">PROJ.</text>
<text x="54.4" y="247.4" transform="rotate(90 54.4 247.4)">MM</text>
<text x="66" y="247" transform="rotate(90 66 247)">UNIT</text>
<text x="78" y="247.1" transform="rotate(90 78 247.1)">. .</text>
<text x="10.5" y="253.9" transform="rotate(90 10.5 253.9)">KONTROL</text>
<text x="12.2" y="253.9" transform="rotate(90 12.2 253.9)">CHECK</text>
<text x="40.1" y="257.8">TREATMENT</text>
<text x="56" y="257.8">MATERIAL</text>
<text x="39.7" y="259.9">BEHANDLING</text>
<text x="56" y="259.9">MATERIEL</text>
<text x="72.9" y="263.5" transform="rotate(90 72.9 263.5)">ISO 1302</text>
<text x="75" y="263.5" transform="rotate(90 75 263.5)">UN - D 28</text>
<text x="78" y="258.1" transform="rotate(90 78 258.1)">. .</text>
<text x="68.5" y="275" transform="rotate(90 68.5 275)">MÅL</text>
<text x="70.3" y="275" transform="rotate(90 70.3 275)">DIMENSION</text>
<text x="11.4" y="276.5" transform="rotate(90 11.4 276.5)">DAT</text>
<text x="14.4" y="276.1" transform="rotate(90 14.4 276.1)">ERST.</text>
<text x="16.2" y="276.1" transform="rotate(90 16.2 276.1)">SUPERS.</text>
<text x="76" y="277.5" transform="rotate(90 76 277.5)">TOLERANCE HVOR INTET ANDET ER ANGIVET</text>
<text x="77.7" y="278.3" transform="rotate(90 77.7 278.3)">TOLERANCES UNLESS OTHERWISE STATED</text>
<text x="68.5" y="299" transform="rotate(90 68.5 299)">VINKEL</text>
<text x="70.2" y="299" transform="rotate(90 70.2 299)">ANGLE</text>
<text x="75.4" y="324.4" transform="rotate(90 75.4 324.4)">A</text>
<text x="14.6" y="331.4" transform="rotate(90 14.6 331.4)">BL</text>
<text x="16.3" y="331.3" transform="rotate(90 16.3 331.3)">SH</text>
<text x="71.4" y="335.4" transform="rotate(90 71.4 335.4)">A</text>
<text x="14.6" y="336.8" transform="rotate(90 14.6 336.8)">BL</text>
<text x="16.3" y="336.7" transform="rotate(90 16.3 336.7)">SH</text>
<text x="69" y="340.2" transform="rotate(90 69 340.2)">ISO 5459</text>
<text x="71.2" y="340.2" transform="rotate(90 71.2 340.2)">UN - D 1660</text>
<text x="75.4" y="340.2" transform="rotate(90 75.4 340.2)">ISO 1101</text>
<text x="77.6" y="340.2" transform="rotate(90 77.6 340.2)">UN - D 603</text>
<text x="70.2" y="353.9" transform="rotate(90 70.2 353.9)">ITEM</text>
<text x="68.5" y="354.2" transform="rotate(90 68.5 354.2)">POS</text>
<text x="69.3" y="364.4" transform="rotate(90 69.3 364.4)">ASSEMBLY NO.</text>
<text x="50.4" y="367.3" transform="rotate(90 50.4 367.3)">ORDER NO.</text>
<text x="65.4" y="372.8" transform="rotate(90 65.4 372.8)">PATTERN NO.</text>
<text x="50.4" y="382" transform="rotate(90 50.4 382)">ORDRE NR.</text>
<text x="69.3" y="381.9" transform="rotate(90 69.3 381.9)">SAMLINGS NR.</text>
<text x="65.4" y="388.4" transform="rotate(90 65.4 388.4)">MODEL NR.</text>
<text x="15.4" y="400" transform="rotate(90 15.4 400)">FORM</text>
<text x="49.5" y="401.1" transform="rotate(90 49.5 401.1)">ANTAL</text>
<text x="51.3" y="400.7" transform="rotate(90 51.3 400.7)">QUANT.</text>
<text x="68.5" y="401.1" transform="rotate(90 68.5 401.1)">ANTAL</text>
<text x="70.3" y="400.7" transform="rotate(90 70.3 400.7)">QUANT.</text>
</g>
</svg>
